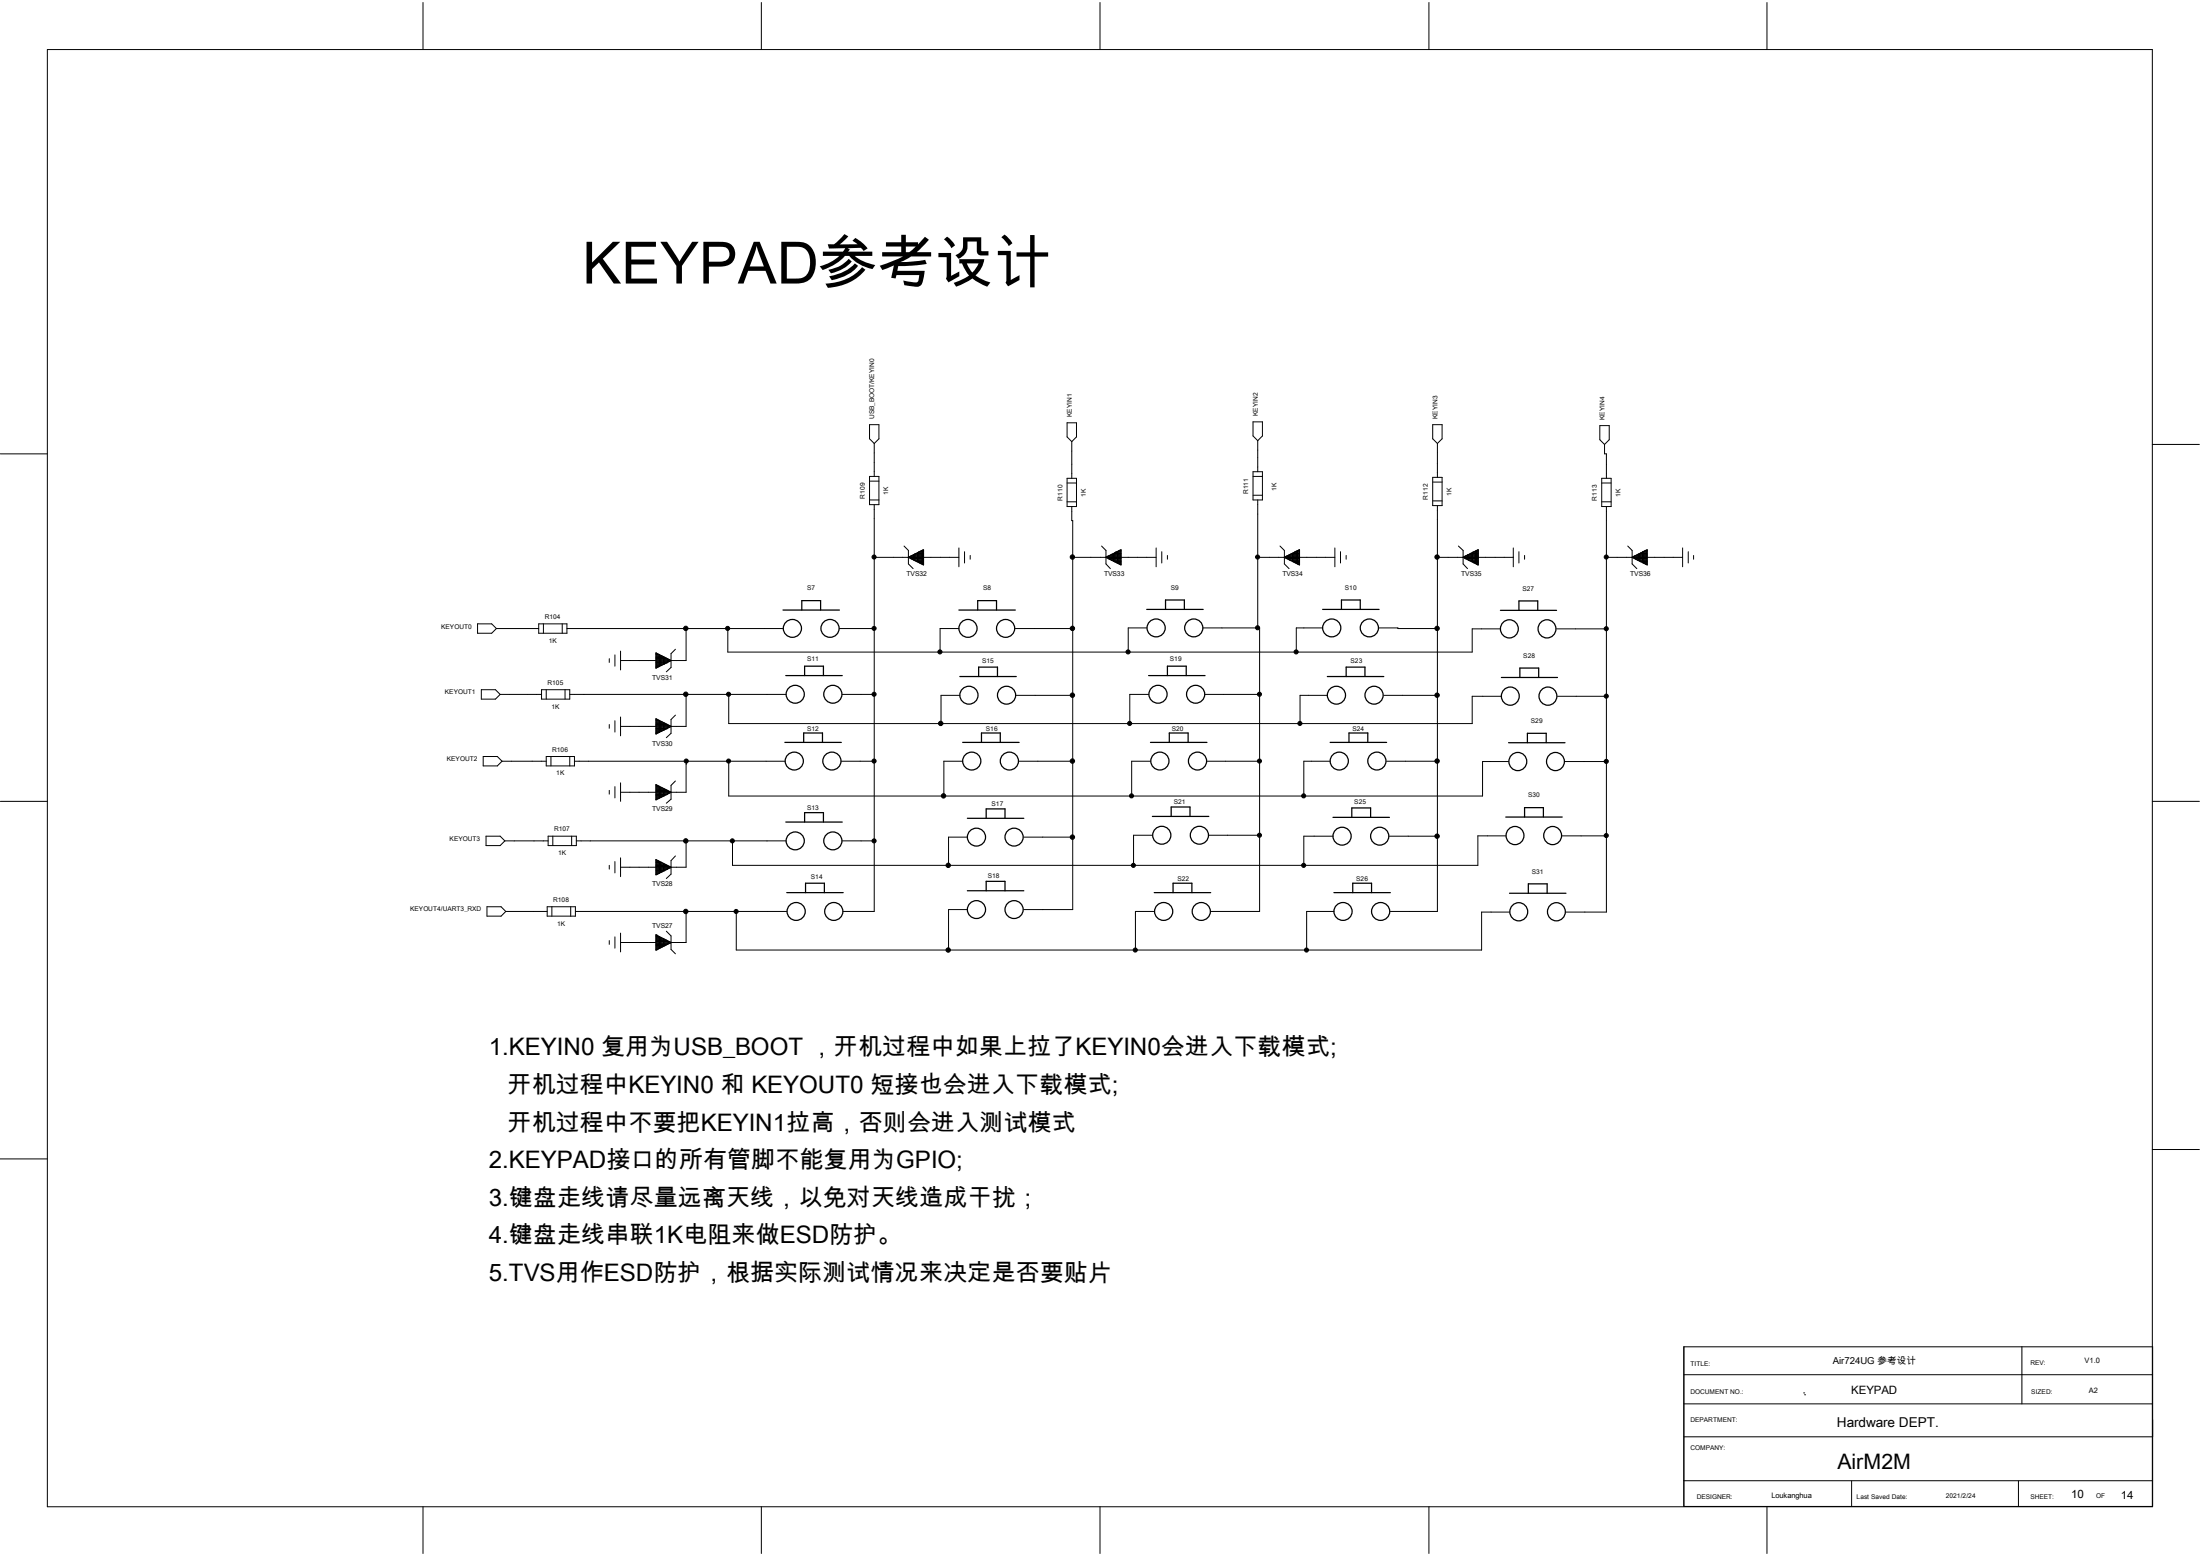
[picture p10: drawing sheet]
<svg xmlns="http://www.w3.org/2000/svg" width="297mm" height="210mm" viewBox="0 0 297 210" stroke-linecap="round" stroke-linejoin="round" font-family="sans-serif">
<g fill="none" stroke="#000" stroke-width=".14">
<path d="M6.4 6.7h284.2v196.7h-284.2zM57.1 .3v6.4M102.8 .3v6.4M148.5 .3v6.4M192.9 .3v6.4M238.5 .3v6.4M117.4 57.3h1.3v1.9l-.7 .7-.6-.7zM118 59.9v4.4M144.1 57.1h1.2v1.9l-.6 .6-.6-.6zM144.7 59.6v5M169.2 56.9h1.2v1.9l-.6 .7-.6-.7zM169.8 59.5v4.2"/>
<path d="M193.4 57.3h1.3v1.9l-.6 .7-.7-.7zM194.1 59.9v4.5M216 57.4h1.3v2l-.7 .6-.6-.6zM216.6 60v1.3h.3v3.3M290.6 60h6.3M0 61.3h6.4M117.4 64.3h1.3v3.8h-1.3zM117.4 67.5h1.3M117.4 64.9h1.3M118 68.1v54.9h-4.2M118 75.2h4.6M122 73.7l.6 .6v1.8l.7 .7"/>
<path d="M124.7 75.2h4.8M129.5 74v2.5M130.2 74.5v1.5M131 75v.5M144.1 64.6h1.2v3.8h-1.2zM144.1 67.7h1.2M144.1 65.2h1.2M144.7 68.4v1.9h.1v52.5h-6.6M144.8 75.2h4.5M148.7 73.7l.6 .6v1.8l.6 .7M151.3 75.2h4.8M156.1 74v2.5"/>
<path d="M156.8 74.5v1.5M157.6 75v.5M169.2 64.3h1.2M169.2 63.7h1.2v3.8h-1.2zM169.2 66.8h1.2M169.8 67.5v17.3M169.8 75.2h3.6M172.8 73.7l.6 .6v1.8l.6 .7M175.4 75.2h4.8M180.2 74v2.5M181 74.5v1.5M181.7 75v.5"/>
<path d="M193.4 64.4h1.3v3.8h-1.3zM193.4 67.6h1.3M193.4 65.1h1.3M194.1 68.2v54.8h-6.4M194.1 75.2h3.4M196.9 73.7l.6 .6v1.8l.6 .7M199.6 75.2h4.7M204.3 74v2.5M205.1 74.5v1.5M205.8 75v.5M216.2 64.6h1.3v3.8h-1.3zM216.2 67.7h1.3"/>
<path d="M216.2 65.2h1.3M216.9 68.4v54.7h-5.5M216.9 75.2h3.4M219.8 73.7l.5 .6v1.8l.7 .7M222.4 75.2h4.8M227.2 74v2.5M227.9 74.5v1.5M228.6 75v.5M64.5 84.2h1.9l.6 .6-.6 .7h-1.9zM65 93.1h1.9l.6 .6-.6 .7h-1.9zM67 84.8h5.7M67.5 93.7h5.6"/>
<path d="M72.7 84.2h3.8v1.3h-3.8zM73.1 93.1h3.8v1.3h-3.8zM73.4 84.2v1.3M73.7 93.1v1.3M75.9 84.2v1.3M76.3 93.1v1.3M76.5 84.8h29.2M76.9 93.7h29.2M82.3 88.9v.5M82.3 97.8v.5M83 88.4v1.5M83 97.3v1.5"/>
<path d="M83.8 98h4.8M83.8 89.2h4.8M83.8 87.9v2.5M83.8 96.8v2.5M91.2 87.6l-.6 .6v1.9l-.6 .6M91.2 96.5l-.6 .6v1.9l-.6 .6M92.6 84.8h.1M92.6 93.7h.1M92.6 93.7v4.3h-2M92.6 84.8v4.4h-2M98.3 84.8v3.2h100.5v-3.1h3.8M98.4 93.7v4h100.4v-3.7h3.9"/>
<path d="M113.3 84.8h4.7M113.7 93.7h4.3M129.5 84.8h-2.6v3.2M129.6 93.9h-2.6v3.8M137.1 84.8h7.7M137.2 93.9h7.6M154.8 84.8h-2.5v3.2M155.1 93.7h-2.6v4M162.4 84.8h7.7v38.2h-6.7M162.7 93.7h7.4M178.6 84.8h-3.6v3.2M179.2 93.9h-3.7v3.8"/>
<path d="M186.2 84.8h7.9M186.8 93.9h7.3M210.1 84.9h6.8M210.3 94h6.6M0 108.2h6.4M65.2 102.1h1.9l.7 .6-.7 .7h-1.9zM65.6 112.9h1.9l.7 .6-.7 .6h-1.9zM67.8 102.7h5.9M68.2 113.5h5.8M73.7 102.1h3.9v1.3h-3.9zM74 112.9h3.8v1.2h-3.8zM74.4 102.1v1.3"/>
<path d="M74.6 112.9v1.2M76.9 102.1v1.3M77.2 112.9v1.2M77.6 102.7h28.4M77.8 113.5h28.3M82.3 106.7v.5M82.3 116.8v.5M83 106.2v1.5M83 116.3v1.5M83.8 117.1h4.8M83.8 106.9h4.8M83.8 105.7v2.5"/>
<path d="M83.8 115.8v2.5M91.2 105.4l-.6 .6v1.9l-.6 .5M91.2 115.5l-.6 .7v1.8l-.6 .6M92.6 113.5h.1M92.6 113.5v3.6h-2M92.7 102.7l-.1 4.2h-2M98.4 102.7v4.7h101.8v-4.6h3.5M113.6 102.7h4.4M113.7 113.5h4.3M130 102.7h-2.6v4.7M130.6 113h-2.5v3.8M137.6 102.7h7.2"/>
<path d="M138.2 113h6.6M155.3 102.7h-2.5v4.7M155.6 112.7h-2.6v4.1M162.9 102.7h7.2M163.2 112.7h6.9M179.6 102.7h-3.6v4.7M180 112.9h-4v3.9M187.2 102.7h6.9M187.6 112.9h6.5M203.3 112.8h-3.8v4h-100.6v-3.3M210.9 112.8h6M211.3 102.8h5.6"/>
<path d="M290.6 108.2h6.3M65.7 122.4h1.9l.7 .6-.7 .7h-1.9zM68.3 123h5.6M73.9 122.4h3.8v1.3h-3.8zM74.5 122.4v1.3M77 122.4v1.3M77.7 123h28.5M82.3 127v.5M83 126.4v1.6M83.8 127.2h4.8M83.8 125.9v2.6M90 125.7l.6 .6v1.8l.6 .6"/>
<path d="M92.6 123h.1M92.6 123v4.2h-2M99.4 123v5.2h100.6v-5.1h3.8M130.6 122.8h-2.5v5.4M155.8 123h-2.5v5.2M180.1 123h-3.7v5.2M0 156.4h6.4M290.6 155.2h6.3M227.3 199.9h63.3M227.3 185.5h63.3M227.3 189.5h63.3M227.3 181.8h63.3v21.5h-63.3z"/>
<path d="M227.3 193.9h63.3M243.5 188h.1M243.6 188.3h.1M250 199.9v3.4M272.5 199.9v3.4M273 181.8v7.7M57.1 203.4v6.3M102.8 203.4v6.3M148.5 203.4v6.3M192.9 203.4v6.3M238.5 203.4v6.3"/>
</g>
<g fill="none" stroke="#000" stroke-width=".17">
<path d="M122.6 75.2l2.1-1v2zM122.6 75.2h2.1M122.8 75.1v.2M123 75.4h1.7M123.1 75v.5M123.4 75.6h1.3M123.5 74.8v.8M123.7 75.8h1M123.9 74.6v1.2M124.1 75.9h.6M124.2 74.4v1.6M124.5 76.1h.2"/>
<path d="M124.5 74.3v1.9M124.7 75.1h-1.7v.3M124.7 74.9h-1.4v.6M124.7 74.7h-1v1M124.7 74.5h-.7v1.4M124.7 74.3h-.3v1.8M149.3 75.2h2M149.3 75.2l2-1v2zM149.4 75.1v.2M149.6 75.4h1.7M149.8 75v.5M150 75.6h1.3"/>
<path d="M150.2 74.8v.8M150.4 75.8h.9M150.5 74.6v1.2M150.7 75.9h.6M150.9 74.4v1.6M151.1 76.1h.2M151.2 74.3v1.9M151.3 75.1h-1.7v.3M151.3 74.9h-1.3v.6M151.3 74.7h-1v1M151.3 74.5h-.6v1.4M151.3 74.3h-.3v1.8"/>
<path d="M173.4 75.2h.1M173.4 75.2h2M173.4 75.2l2-1v2zM173.6 75.1v.2M173.7 75.1h1.7M173.8 75v.4h1.6M173.9 74.9v.6M174.1 74.9h1.3M174.1 75.6h1.3M174.1 74.8v.8M174.3 74.8v.8M174.4 74.7h1"/>
<path d="M174.5 75.8h.9M174.5 74.7v1M174.7 74.6v1.3M174.8 74.5h.6M174.8 74.5v1.4M174.9 75.9h.5M175 74.4v1.6M175.1 74.3h.3M175.2 74.3v1.8M175.2 76.1h.2M175.4 74.2v2M197.5 75.2h2.1"/>
<path d="M197.5 75.2l2.1-1v2zM197.6 75.2h.1M197.7 75.1v.3M197.8 75.1h1.8M197.9 75.4h1.7M197.9 75v.4M198.1 74.9v.6M198.2 74.9h1.4M198.2 75.6h1.4M198.3 74.8v.8M198.5 74.7v1M198.5 74.7h1.1"/>
<path d="M198.6 74.6v1.2h1M198.8 74.5v1.4M198.9 74.5h.7M199 75.9h.6M199 74.5v1.4M199.2 74.4v1.6M199.3 74.3h.3M199.3 76.1h.3M199.3 74.3v1.8M199.5 74.2v2M220.3 75.2h2.1M220.3 75.2l2.1-1v2z"/>
<path d="M220.5 75.1v.2M220.7 75.4h1.7M220.9 75v.5M221.1 75.6h1.3M221.2 74.8v.8M221.4 75.8h1M221.5 74.6v1.2M221.8 75.9h.6M221.9 74.4v1.6M222.2 76.1h.2M222.2 74.3v1.9M222.4 75.1h-1.8v.3"/>
<path d="M222.4 74.9h-1.4v.6M222.4 74.7h-1v1M222.4 74.5h-.7v1.4M222.4 74.3h-.3v1.8M88.6 88.1l2 1.1-2 1zM88.6 97l2 1-2 1.1zM88.6 88.6h.8v1.1M88.6 97.5h.8v1.1M88.6 99h.1M88.6 98.8h.4M88.6 98.7h.7M88.6 98.5h1.1"/>
<path d="M88.6 98.3h1.5M88.6 98.1h1.8M88.6 98h1.8M88.6 97.8h1.5M88.6 97.6h1.1M88.6 97.2h.4M88.6 97.1h.1M88.6 90.1h.1M88.6 90h.4M88.6 89.8h.7M88.6 89.6h1.1M88.6 89.5h1.5"/>
<path d="M88.6 89.2h1.8M88.6 89.1h1.8M88.6 88.9h1.5M88.6 88.7h1.1M88.6 88.3h.4M88.6 88.2h.1M88.7 88.2v1.9M88.7 97.1v1.9M88.9 88.3v1.7M88.9 97.2v1.7M89 88.4v1.5M89 97.3v1.5"/>
<path d="M89.2 88.5v1.3M89.2 97.4v1.3M89.6 88.6v1.1M89.6 97.5v1.1M89.7 88.7v.9M89.7 97.6v.9M89.9 88.8v.7M89.9 97.7v.7M90.1 88.9v.5M90.1 97.8v.5M90.3 89v.3M90.3 97.9v.3"/>
<path d="M90.5 89.1v.1M90.5 98v.1M105.7 82.3h7.6M106.1 91.2h7.6M108.2 82.3v-1.2h2.6v1.2M108.6 91.2v-1.3h2.6v1.3M129.5 82.3h7.6M129.6 91.3h7.6M132 82.3v-1.2h2.5v1.2M132.1 91.3v-1.3h2.6v1.3M154.8 82.3h7.6M155.1 91.2h7.6"/>
<path d="M157.4 82.3v-1.3h2.5v1.3M157.6 91.2v-1.3h2.5v1.3M178.6 82.3h7.6M179.2 91.3h7.6M181.1 82.3v-1.3h2.5v1.3M181.7 91.3v-1.3h2.6v1.3M202.6 82.4h7.5M202.7 91.4h7.6M205.1 82.4v-1.3h2.5v1.3M205.2 91.4v-1.2h2.5v1.2M88.6 105.9l2 1-2 1zM88.6 116l2 1.1-2 1z"/>
<path d="M88.6 106.3h.8v1.2M88.6 117.9h.4M88.6 117.7h.8M88.6 117.5h1.1M88.6 117.3h1.5M88.6 117h1.8M88.6 116.8h1.4M88.6 116.6h1.1M88.6 116.4h.7M88.6 116.2h.3M88.6 116.1h.1M88.6 107.9h.1"/>
<path d="M88.6 107.7h.4M88.6 107.6h.7M88.6 107.4h1.1M88.6 107.2h1.5M88.6 107h1.8M88.6 106.8h1.8M88.6 106.7h1.5M88.6 106.5h1.1M88.6 106.1h.4M88.6 106h.1M88.7 106v1.9M88.7 116.1v1.9h-.1"/>
<path d="M88.9 106.1v1.7M88.9 116.2v1.7M89 106.2v1.5M89 116.3v1.5M89.2 106.3v1.3M89.2 116.4v1.4M89.4 116.5v1.1M89.6 106.4v1M89.6 116.5v1.1M89.7 106.5v.9M89.7 116.7v.8M89.9 106.6v.7"/>
<path d="M89.9 116.8v.6M90.1 106.7v.4M90.1 116.8v.5M90.3 106.8v.3M90.3 116.9v.3M90.5 106.9v.1M90.5 117v.1h-1.9M106 100.2h7.6M106.1 111h7.6M108.5 100.2v-1.3h2.5v1.3M108.6 111v-1.3h2.6v1.3M130 100.2h7.6"/>
<path d="M130.6 110.4h7.6M132.5 100.2v-1.3h2.5v1.3M133.1 110.4v-1.2h2.6v1.2M155.3 100.2h7.6M155.6 110.2h7.6M157.9 100.2v-1.3h2.5v1.3M158.1 110.2v-1.3h2.6v1.3M179.6 100.2h7.6M180 110.3h7.6M182.1 100.2v-1.3h2.6v1.3M182.5 110.3v-1.2h2.5v1.2M203.3 110.3h7.6"/>
<path d="M203.7 100.2h7.6M205.8 110.3v-1.3h2.6v1.3M206.2 100.2v-1.2h2.5v1.2M88.6 126.2h.1M88.6 126.2l2 1-2 1zM88.6 128h.5M88.6 127.8h.8M88.6 127.5h1.5M88.6 127.1h1.7M88.6 126.9h1.4M88.6 126.7h1M88.6 126.6h.6"/>
<path d="M88.6 126.4h.3M88.7 126.3v1.9h-.1M88.9 126.4v1.7M89 126.4v1.6M89.2 126.5v1.4M89.4 126.7v1.1M89.6 126.7v1M89.7 126.8v.8h-1.1M89.9 126.9v.7M90.1 127v.5M90.3 127.1v.3M90.5 127.2v.1h-1.9"/>
<path d="M106.2 120.5h7.6M108.8 120.5v-1.3h2.5v1.3M130.6 120.2h7.6M133.1 120.2v-1.2h2.6v1.2M155.8 120.5h7.6M158.4 120.5v-1.3h2.5v1.3M180.1 120.5h7.6M182.6 120.5v-1.3h2.6v1.3M203.8 120.6h7.6M206.3 120.6v-1.3h2.6v1.3"/>
<circle cx="107" cy="84.8" r="1.22"/>
<circle cx="107.4" cy="93.7" r="1.22"/>
<circle cx="112.1" cy="84.8" r="1.22"/>
<circle cx="112.4" cy="93.7" r="1.22"/>
<circle cx="130.7" cy="84.8" r="1.22"/>
<circle cx="130.8" cy="93.8" r="1.22"/>
<circle cx="135.8" cy="84.8" r="1.22"/>
<circle cx="135.9" cy="93.8" r="1.22"/>
<circle cx="156.1" cy="84.8" r="1.22"/>
<circle cx="156.3" cy="93.7" r="1.22"/>
<circle cx="161.2" cy="84.8" r="1.22"/>
<circle cx="161.4" cy="93.7" r="1.22"/>
<circle cx="179.8" cy="84.8" r="1.22"/>
<circle cx="180.4" cy="93.8" r="1.22"/>
<circle cx="184.9" cy="84.8" r="1.22"/>
<circle cx="185.5" cy="93.8" r="1.22"/>
<circle cx="203.8" cy="84.9" r="1.22"/>
<circle cx="203.9" cy="94" r="1.22"/>
<circle cx="208.8" cy="84.9" r="1.22"/>
<circle cx="209" cy="94" r="1.22"/>
<circle cx="107.2" cy="102.7" r="1.22"/>
<circle cx="107.4" cy="113.5" r="1.22"/>
<circle cx="112.3" cy="102.7" r="1.22"/>
<circle cx="112.4" cy="113.5" r="1.22"/>
<circle cx="131.2" cy="102.7" r="1.22"/>
<circle cx="131.8" cy="113" r="1.22"/>
<circle cx="136.3" cy="102.7" r="1.22"/>
<circle cx="136.9" cy="113" r="1.22"/>
<circle cx="156.6" cy="102.7" r="1.22"/>
<circle cx="156.9" cy="112.7" r="1.22"/>
<circle cx="161.7" cy="102.7" r="1.22"/>
<circle cx="161.9" cy="112.7" r="1.22"/>
<circle cx="180.8" cy="102.7" r="1.22"/>
<circle cx="181.2" cy="112.9" r="1.22"/>
<circle cx="185.9" cy="102.7" r="1.22"/>
<circle cx="186.3" cy="112.9" r="1.22"/>
<circle cx="204.5" cy="112.8" r="1.22"/>
<circle cx="204.9" cy="102.8" r="1.22"/>
<circle cx="209.6" cy="112.8" r="1.22"/>
<circle cx="210" cy="102.8" r="1.22"/>
<circle cx="107.5" cy="123" r="1.22"/>
<circle cx="112.6" cy="123" r="1.22"/>
<circle cx="131.8" cy="122.8" r="1.22"/>
<circle cx="136.9" cy="122.8" r="1.22"/>
<circle cx="157.1" cy="123" r="1.22"/>
<circle cx="162.2" cy="123" r="1.22"/>
<circle cx="181.3" cy="123" r="1.22"/>
<circle cx="186.4" cy="123" r="1.22"/>
<circle cx="205" cy="123.1" r="1.22"/>
<circle cx="210.1" cy="123.1" r="1.22"/>
</g>
<g fill="#000" stroke="#000" stroke-width=".14">
<circle cx="118" cy="75.2" r=".28"/>
<circle cx="144.8" cy="75.2" r=".3"/>
<circle cx="169.8" cy="75.2" r=".28"/>
<circle cx="194" cy="75.2" r=".3"/>
<circle cx="216.9" cy="75.2" r=".28"/>
<circle cx="92.6" cy="84.8" r=".3"/>
<circle cx="92.6" cy="93.7" r=".3"/>
<circle cx="98.2" cy="84.8" r=".28"/>
<circle cx="98.4" cy="93.7" r=".28"/>
<circle cx="118" cy="84.8" r=".28"/>
<circle cx="118" cy="93.7" r=".28"/>
<circle cx="126.9" cy="88" r=".28"/>
<circle cx="127" cy="97.6" r=".3"/>
<circle cx="144.8" cy="93.8" r=".3"/>
<circle cx="144.8" cy="84.8" r=".3"/>
<circle cx="152.3" cy="88" r=".28"/>
<circle cx="152.5" cy="97.6" r=".28"/>
<circle cx="169.8" cy="84.7" r=".28"/>
<circle cx="170" cy="93.7" r=".28"/>
<circle cx="175" cy="88" r=".28"/>
<circle cx="175.5" cy="97.6" r=".28"/>
<circle cx="194" cy="93.8" r=".3"/>
<circle cx="194" cy="84.8" r=".3"/>
<circle cx="216.9" cy="94" r=".28"/>
<circle cx="216.9" cy="84.9" r=".28"/>
<circle cx="92.6" cy="113.5" r=".3"/>
<circle cx="92.6" cy="102.7" r=".28"/>
<circle cx="98.4" cy="102.7" r=".28"/>
<circle cx="98.9" cy="113.5" r=".28"/>
<circle cx="118" cy="113.5" r=".28"/>
<circle cx="118" cy="102.7" r=".28"/>
<circle cx="127.4" cy="107.4" r=".3"/>
<circle cx="128" cy="116.8" r=".3"/>
<circle cx="144.8" cy="113" r=".3"/>
<circle cx="144.8" cy="102.7" r=".3"/>
<circle cx="152.8" cy="107.4" r=".28"/>
<circle cx="153" cy="116.8" r=".28"/>
<circle cx="170" cy="112.7" r=".28"/>
<circle cx="170" cy="102.7" r=".28"/>
<circle cx="176" cy="116.8" r=".28"/>
<circle cx="176" cy="107.4" r=".28"/>
<circle cx="194" cy="102.7" r=".3"/>
<circle cx="194" cy="112.9" r=".3"/>
<circle cx="216.9" cy="112.8" r=".28"/>
<circle cx="216.9" cy="102.8" r=".28"/>
<circle cx="92.6" cy="123" r=".3"/>
<circle cx="99.4" cy="123" r=".28"/>
<circle cx="128" cy="128.2" r=".3"/>
<circle cx="153.3" cy="128.2" r=".28"/>
<circle cx="176.4" cy="128.2" r=".28"/>
</g>
<text font-size="7.9" x="78.6" y="38.3">KEYPAD参考设计</text>
<g font-size="3.3">
<text x="66" y="142.5">1.KEYIN0 复用为USB_BOOT ，开机过程中如果上拉了KEYIN0会进入下载模式;</text>
<text x="68.5" y="147.5">开机过程中KEYIN0 和 KEYOUT0 短接也会进入下载模式;</text>
<text x="68.5" y="152.6">开机过程中不要把KEYIN1拉高，否则会进入测试模式</text>
<text x="66" y="157.7">2.KEYPAD接口的所有管脚不能复用为GPIO;</text>
<text x="66" y="162.7">3.键盘走线请尽量远离天线，以免对天线造成干扰；</text>
<text x="66" y="167.8">4.键盘走线串联1K电阻来做ESD防护。</text>
<text x="66" y="172.9">5.TVS用作ESD防护，根据实际测试情况来决定是否要贴片</text>
</g>
<text font-size="2.9" x="248.1" y="198.3">AirM2M</text>
<text font-size="1.8" x="248" y="192.7">Hardware DEPT.</text>
<g font-size="1.5">
<text x="249.9" y="188.1">KEYPAD</text>
<text x="279.6" y="202.2">10</text>
<text x="286.3" y="202.4">14</text>
</g>
<text font-size="1.3" x="247.4" y="184.1">Air724UG 参考设计</text>
<g font-size="1">
<text x="281.4" y="184">V1.0</text>
<text x="282" y="188">A2</text>
<text x="239.1" y="202.1">Loukanghua</text>
</g>
<g font-size=".9">
<text x="118" y="56.6" transform="rotate(-90 118 56.6)">USB_BOOT/KEYIN0</text>
<text x="144.7" y="56.3" transform="rotate(-90 144.7 56.3)">KEYIN1</text>
<text x="169.8" y="56.2" transform="rotate(-90 169.8 56.2)">KEYIN2</text>
<text x="194.1" y="56.6" transform="rotate(-90 194.1 56.6)">KEYIN3</text>
<text x="216.6" y="56.7" transform="rotate(-90 216.6 56.7)">KEYIN4</text>
<text x="116.8" y="67.3" transform="rotate(-90 116.8 67.3)">R109</text>
<text x="119.9" y="66.8" transform="rotate(-90 119.9 66.8)">1K</text>
<text x="143.4" y="67.6" transform="rotate(-90 143.4 67.6)">R110</text>
<text x="146.6" y="67" transform="rotate(-90 146.6 67)">1K</text>
<text x="168.5" y="66.7" transform="rotate(-90 168.5 66.7)">R111</text>
<text x="172.3" y="66.3" transform="rotate(-90 172.3 66.3)">1K</text>
<text x="192.8" y="67.4" transform="rotate(-90 192.8 67.4)">R112</text>
<text x="196" y="66.9" transform="rotate(-90 196 66.9)">1K</text>
<text x="215.6" y="67.6" transform="rotate(-90 215.6 67.6)">R113</text>
<text x="218.8" y="67" transform="rotate(-90 218.8 67)">1K</text>
<text x="122.4" y="77.8">TVS32</text>
<text x="149.1" y="77.8">TVS33</text>
<text x="173.1" y="77.8">TVS34</text>
<text x="197.3" y="77.8">TVS35</text>
<text x="220.1" y="77.8">TVS36</text>
<text x="73.5" y="83.6">R104</text>
<text x="109" y="79.7">S7</text>
<text x="132.7" y="79.7">S8</text>
<text x="158.1" y="79.6">S9</text>
<text x="181.6" y="79.6">S10</text>
<text x="205.5" y="79.7">S27</text>
<text x="59.6" y="84.8">KEYOUT0</text>
<text x="74.1" y="86.7">1K</text>
<text x="109" y="89.3">S11</text>
<text x="132.6" y="89.5">S15</text>
<text x="157.9" y="89.3">S19</text>
<text x="182.3" y="89.5">S23</text>
<text x="205.7" y="88.8">S28</text>
<text x="60.1" y="93.7">KEYOUT1</text>
<text x="73.9" y="92.5">R105</text>
<text x="74.5" y="95.6">1K</text>
<text x="88.1" y="91.7">TVS31</text>
<text x="74.5" y="101.5">R106</text>
<text x="88.1" y="100.6">TVS30</text>
<text x="109" y="98.7">S12</text>
<text x="133.1" y="98.7">S16</text>
<text x="158.2" y="98.7">S20</text>
<text x="182.6" y="98.7">S24</text>
<text x="206.7" y="97.6">S29</text>
<text x="60.3" y="102.7">KEYOUT2</text>
<text x="75.1" y="104.6">1K</text>
<text x="206.3" y="107.6">S30</text>
<text x="60.7" y="113.5">KEYOUT3</text>
<text x="74.8" y="112.2">R107</text>
<text x="88.1" y="109.5">TVS29</text>
<text x="109" y="109.3">S13</text>
<text x="133.9" y="108.8">S17</text>
<text x="158.5" y="108.5">S21</text>
<text x="182.8" y="108.5">S25</text>
<text x="75.4" y="115.4">1K</text>
<text x="88.1" y="119.6">TVS28</text>
<text x="109.5" y="118.7">S14</text>
<text x="133.3" y="118.4">S18</text>
<text x="159" y="119">S22</text>
<text x="183.1" y="119">S26</text>
<text x="206.8" y="117.9">S31</text>
<text x="55.4" y="123">KEYOUT4/UART3_RXD</text>
<text x="74.7" y="121.8">R108</text>
<text x="75.2" y="124.9">1K</text>
<text x="88.1" y="125.3">TVS27</text>
<text x="228.2" y="184.3">TITLE:</text>
<text x="274.1" y="184.2">REV:</text>
<text x="228.2" y="191.9">DEPARTMENT:</text>
<text x="228.2" y="188.1">DOCUMENT NO.:</text>
<text x="274.2" y="188.1">SIZED:</text>
<text x="228.2" y="195.7">COMPANY:</text>
<text x="229.1" y="202.3">DESIGNER:</text>
<text x="250.7" y="202.3">Last Saved Date:</text>
<text x="262.7" y="202.2">2021/2/24</text>
<text x="274.1" y="202.3">SHEET:</text>
<text x="283" y="202.2">OF</text>
</g>
</svg>
